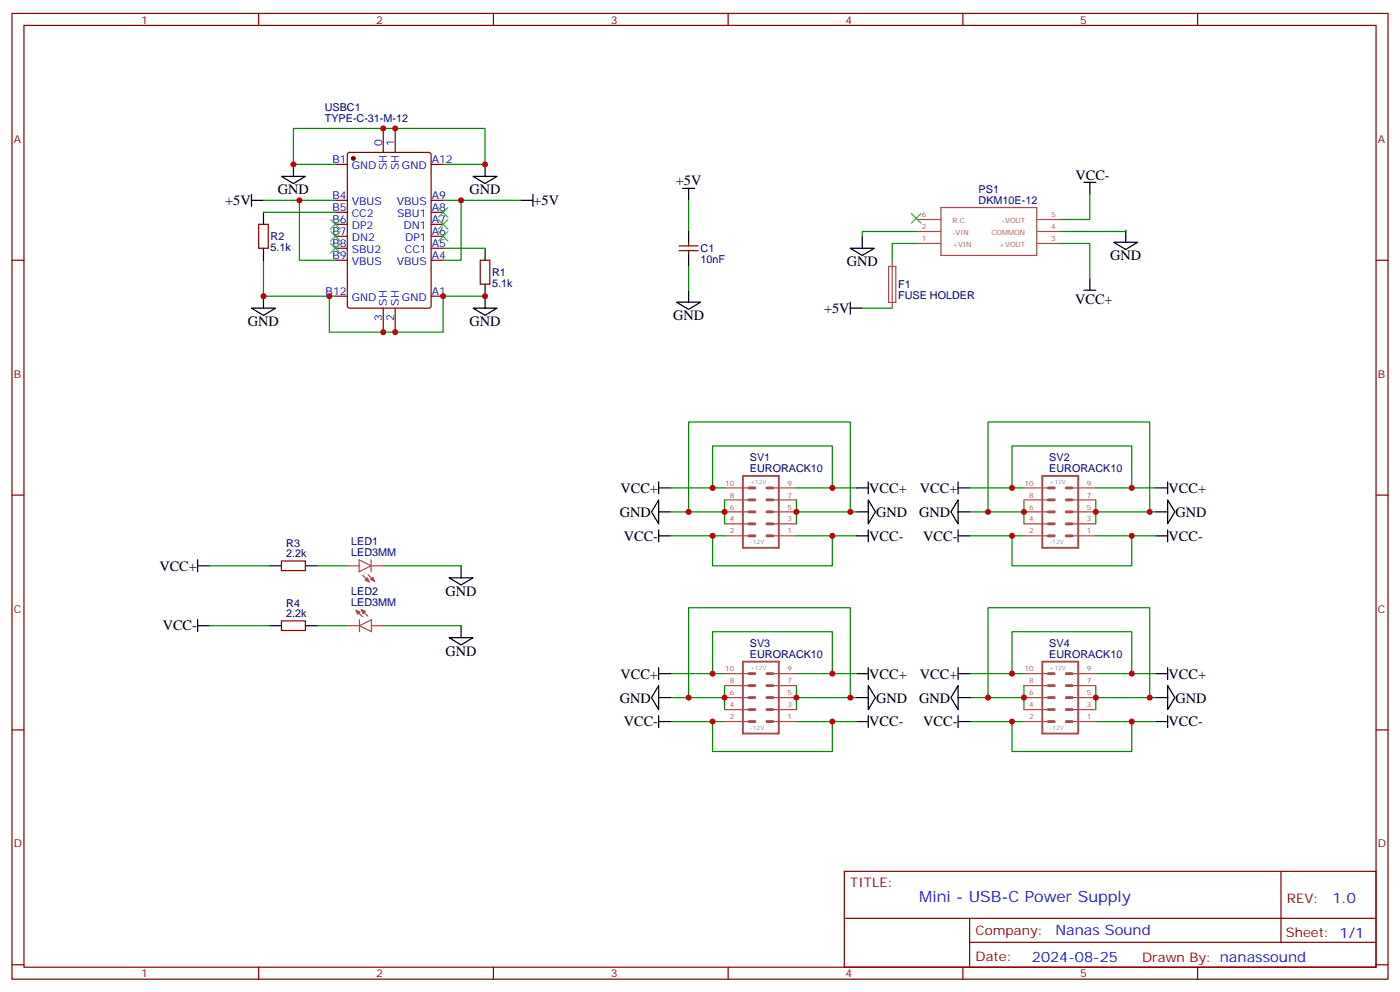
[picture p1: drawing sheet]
<svg xmlns="http://www.w3.org/2000/svg" width="412mm" height="292mm" viewBox="0 0 412 292" stroke-linecap="round" stroke-linejoin="round" font-family="sans-serif">
<g fill="none" stroke="#870000" stroke-width=".35">
<path d="M3.5 4h405.4v284.3h-405.4zM7.1 7.5h398.2v277.3h-398.2zM76.2 4v3.5M145.3 4v3.5M214.5 4v3.5M283.6 4v3.5M352.8 4v3.5M112.9 37.8v7.1M116.4 37.8v7.1M98.8 48.4h3.5M98.8 59h3.5M102.5 45.1l.5-.2h23.3l.6 .4 .1 44.7-.5 .7h-23.5l-.6-.4-.1-44.7z"/>
<path d="M127 48.4h3.5M127 59h3.5M3.5 76.6h3.6M76.2 66h2.8v7.1h-2.8zM98.8 76.6h3.5M98.8 62.5h3.5M98.8 66h3.5M98.8 69.6h3.5M98.8 73.1h3.5M127 76.6h3.5M127 62.5h3.5M127 66h3.5"/>
<path d="M127 69.6h3.5M127 73.1h3.5M141.5 76.6h2.8v7.1h-2.8zM200 73.8h5.7M200 72.4h5.7M202.8 71.3v1.1M202.8 73.8v1.1M405.3 76.6h3.6M98.8 87.2h3.5M112.9 90.7v7.1M116.4 90.7v7.1M127 87.2h3.5"/>
<path d="M3.5 145.8h3.6M405.3 145.8h3.6M82.9 165.2h7.1v2.8h-7.1zM82.9 182.8h7.1v2.8h-7.1zM3.5 214.9h3.6M405.3 214.9h3.6M248.7 256.5h156.6v28.3h-156.6zM377.3 256.6v20.8M248.7 270.4h156.5M285.6 277.4h119.6M285.6 270.4v14.1M3.5 284.1h3.6"/>
<path d="M76.2 284.8v3.5M145.3 284.8v3.5M214.5 284.8v3.5M283.6 284.8v3.5M352.8 284.8v3.5M405.3 284.1h3.6"/>
</g>
<circle cx="104.1" cy="46.6" r=".53" fill="#870000" stroke="#870000" stroke-width=".35"/>
<g fill="none" stroke="#000" stroke-width=".35">
<path d="M74.1 59h3.5M74.1 57.2v3.5M82.9 51.9h7.1l-3.6 2.1zM86.4 48.4v3.5M139.3 51.9h7.1l-3.5 2.1zM142.9 48.4v3.5M153.5 59h3.5M157 57.2v3.5M201.1 55.5h3.5M202.8 55.5v3.5M319.3 53.7h3.5M321 53.7v3.5"/>
<path d="M77.6 62.5v3.5M77.6 73.1v3.5M142.9 73.1v3.5M202.8 67.8v3.5M202.8 74.9v3.5M250.5 73.1h7l-3.5 2.1zM254 69.6v3.5M328.1 71.3h7l-3.5 2.1zM331.6 67.8v3.5M74.1 90.7h7l-3.5 2.2zM77.6 87.2v3.5M139.3 90.7h7.1l-3.5 2.2z"/>
<path d="M142.9 83.7v7M199.3 89h7.1l-3.6 2.1zM202.8 85.4v3.6M250.5 90.7h3.5M250.5 89v3.5M319.3 85.4h3.5M321 81.9v3.5M194 147.2v7l-2.1-3.5zM194 150.7h3.6M194 143.7h3.6M194 141.9v3.5M194 156v3.5"/>
<path d="M194 157.8h3.6M252.2 150.7h3.6M252.2 143.7h3.6M252.2 157.8h3.6M255.8 147.2l2.1 3.5-2.1 3.5zM255.8 141.9v3.5M255.8 156v3.5M282.2 147.2v7l-2.1-3.5zM282.2 150.7h3.6M282.2 143.7h3.6M282.2 157.8h3.6M282.2 141.9v3.5"/>
<path d="M282.2 156v3.5M340.4 150.7h3.6M340.4 143.7h3.6M340.4 157.8h3.6M344 147.2l2.1 3.5-2.1 3.5zM344 141.9v3.5M344 156v3.5M58.2 166.6h3.5M58.2 164.8v3.5M79.4 166.6h3.5M90 166.6h3.5M132.3 170.1h7l-3.5 2.1z"/>
<path d="M135.8 166.6v3.5M58.2 184.2h3.5M58.2 182.5v3.5M79.4 184.2h3.5M90 184.2h3.5M132.3 187.7h7l-3.5 2.2zM135.8 184.2v3.5M194 196.6v3.5M194 198.3h3.6M252.2 198.3h3.6M255.8 196.6v3.5M282.2 196.6v3.5"/>
<path d="M282.2 198.3h3.6M340.4 198.3h3.6M344 196.6v3.5M194 201.9v7l-2.1-3.5zM194 210.7v3.5M194 205.4h3.6M194 212.4h3.6M252.2 205.4h3.6M252.2 212.4h3.6M255.8 201.9l2.1 3.5-2.1 3.5zM255.8 210.7v3.5M282.2 201.9v7l-2.1-3.5z"/>
<path d="M282.2 210.7v3.5M282.2 205.4h3.6M282.2 212.4h3.6M340.4 205.4h3.6M340.4 212.4h3.6M344 201.9l2.1 3.5-2.1 3.5zM344 210.7v3.5"/>
</g>
<g fill="none" stroke="#008700" stroke-width=".35">
<path d="M77.6 59h21.2M88.2 59v17.6h10.6M98.8 48.4h-12.4v-10.6h56.5v10.6h-12.4M130.5 59h23M135.8 59v17.6h-5.3M202.8 59v8.8M321 57.2v7.4h-8.4M77.6 76.6v10.6h21.2M77.6 62.5h21.2M130.5 73.1h12.4M202.8 78.4v7M270.2 68.2h-16.2v1.4"/>
<path d="M270.2 71.7h-7.4v4.9M312.6 71.7h8.4v10.2M331.6 67.8v.4h-19M97 87.2v10.6h33.5v-10.6h12.4M254 90.7h8.8M197.6 143.7h15.8M197.6 157.8h15.8M197.6 150.7h15.8M202.8 150.7v-26.5h47.7v26.5M209.9 143.7v-12.4h35.3v12.4M209.9 157.8v8.8h35.3v-8.8M213.4 147.2v7"/>
<path d="M234.6 143.7h17.6M234.6 157.8h17.6M234.6 150.7h17.6M234.6 147.2v7M285.8 143.7h15.8M285.8 157.8h15.8M285.8 150.7h15.8M291 150.7v-26.5h47.7v26.5M298.1 157.8v8.8h35.3v-8.8M298.1 143.7v-12.4h35.3v12.4M301.6 147.2v7M322.8 143.7h17.6"/>
<path d="M322.8 157.8h17.6M322.8 150.7h17.6M322.8 147.2v7M61.7 166.6h17.7M93.5 166.6h8.8M112.9 166.6h22.9M61.7 184.2h17.7M93.5 184.2h8.8M112.9 184.2h22.9M197.6 198.3h15.8M209.9 198.3v-12.3h35.3v12.3M234.6 198.3h17.6"/>
<path d="M285.8 198.3h15.8M298.1 198.3v-12.3h35.3v12.3M322.8 198.3h17.6M197.6 205.4h15.8M197.6 212.4h15.8M202.8 205.4v-26.5h47.7v26.5M209.9 212.4v8.9h35.3v-8.9M213.4 201.9v7M234.6 201.9v7M234.6 205.4h17.6M234.6 212.4h17.6M285.8 205.4h15.8"/>
<path d="M285.8 212.4h15.8M291 205.4v-26.5h47.7v26.5M298.1 212.4v8.9h35.3v-8.9M301.6 201.9v7M322.8 201.9v7M322.8 205.4h17.6M322.8 212.4h17.6"/>
</g>
<g fill="none" stroke="#3c3" stroke-width=".35">
<path d="M97.4 64.6l2.8 2.9M97.4 68.2l2.8 2.8M97.4 71.7l2.8 2.8M100.2 64.6l-2.8 2.9M100.2 68.2l-2.8 2.8M100.2 71.7l-2.8 2.8M129.1 61.1l2.8 2.8M129.1 64.6l2.8 2.9M129.1 68.2l2.8 2.8M131.9 61.1l-2.8 2.8M131.9 64.6l-2.8 2.9M131.9 68.2l-2.8 2.8"/>
<path d="M268.5 62.9l2.8 2.8M271.3 62.9l-2.8 2.8"/>
</g>
<g fill="none" stroke="#a64a4a" stroke-width=".35">
<path d="M261.8 78.4h2.1v10.6h-2.1zM262.8 76.6v3.5M270.2 71.7h7M270.2 68.2h7M270.2 64.6h7M277.2 61.1h28.2v14.1h-28.2zM305.6 71.7h7M305.6 68.2h7M305.6 64.6h7M262.8 80.2v10.5M213.4 157.8h7M213.4 154.2h7"/>
<path d="M213.4 150.7h7M213.4 147.2h7M213.4 143.7h7M227.7 157.8h6.9M227.7 154.2h6.9M227.7 150.7h6.9M227.7 147.2h6.9M227.7 143.7h6.9M301.6 157.8h7M301.6 154.2h7M301.6 150.7h7M301.6 147.2h7"/>
<path d="M301.6 143.7h7M315.8 157.8h7M315.8 154.2h7M315.8 150.7h7M315.8 147.2h7M315.8 143.7h7M102.3 166.6h3.5M104.8 179.6l2 2M105.8 164.8l3.5 1.8-3.5 1.7zM106.4 179.5l2 1.9M106.8 169.4l2 1.9M108.4 169.2l2 2"/>
<path d="M109.3 164.8v3.5M109.4 166.6h3.5M102.3 184.2h3.5M105.9 184.2l3.5-1.7v3.5zM105.9 182.5v3.5M109.4 184.2h3.5M213.4 198.3h7M227.7 198.3h6.9M301.6 198.3h7M315.8 198.3h7M213.4 212.4h7M213.4 208.9h7"/>
<path d="M213.4 205.4h7M213.4 201.9h7M227.7 212.4h6.9M227.7 208.9h6.9M227.7 205.4h6.9M227.7 201.9h6.9M301.6 212.4h7M301.6 208.9h7M301.6 205.4h7M301.6 201.9h7M315.8 212.4h7M315.8 208.9h7"/>
<path d="M315.8 205.4h7M315.8 201.9h7"/>
</g>
<path d="M218.8 140.1h10.6v21.2h-10.6zM307 140.1h10.6v21.2h-10.6zM218.8 194.8h10.6v21.2h-10.6zM307 194.8h10.6v21.2h-10.6z" fill="none" stroke="#a64a4a" stroke-width=".56"/>
<g fill="none" stroke="#a64a4a" stroke-width=".85">
<path d="M220.6 143.7h1.8M220.6 147.2h1.8M220.6 150.7h1.8M220.6 154.2h1.8M220.6 157.8h1.8M225.9 143.7h1.8M225.9 147.2h1.8M225.9 150.7h1.8M225.9 154.2h1.8M225.9 157.8h1.8M308.8 143.7h1.8M308.8 147.2h1.8"/>
<path d="M308.8 150.7h1.8M308.8 154.2h1.8M308.8 157.8h1.8M314.1 143.7h1.7M314.1 147.2h1.7M314.1 150.7h1.7M314.1 154.2h1.7M314.1 157.8h1.7M220.6 198.3h1.8M225.9 198.3h1.8M308.8 198.3h1.8M314.1 198.3h1.7"/>
<path d="M220.6 201.9h1.8M220.6 205.4h1.8M220.6 208.9h1.8M220.6 212.4h1.8M225.9 201.9h1.8M225.9 205.4h1.8M225.9 208.9h1.8M225.9 212.4h1.8M308.8 201.9h1.8M308.8 205.4h1.8M308.8 208.9h1.8M308.8 212.4h1.8"/>
<path d="M314.1 201.9h1.7M314.1 205.4h1.7M314.1 208.9h1.7M314.1 212.4h1.7"/>
</g>
<g fill="#a64a4a" stroke="#a64a4a" stroke-width=".29">
<path d="M107.5 170.8l.7-.7 .6 1.2z"/>
<path d="M109.1 170.6l.7-.7 .6 1.3z"/>
<path d="M106.4 179.5l1.3 .5-.8 .7z"/>
<path d="M104.8 179.6l1.3 .6-.7 .7z"/>
</g>
<g fill="#c00">
<circle cx="97" cy="87.2" r=".88"/>
<circle cx="130.5" cy="87.2" r=".88"/>
<circle cx="142.9" cy="48.4" r=".88"/>
<circle cx="86.4" cy="48.4" r=".88"/>
<circle cx="142.9" cy="87.2" r=".88"/>
<circle cx="77.6" cy="87.2" r=".88"/>
<circle cx="112.9" cy="97.8" r=".88"/>
<circle cx="116.4" cy="97.8" r=".88"/>
<circle cx="112.9" cy="37.8" r=".88"/>
<circle cx="116.4" cy="37.8" r=".88"/>
<circle cx="88.2" cy="59" r=".88"/>
<circle cx="135.8" cy="59" r=".88"/>
<circle cx="213.4" cy="150.7" r=".88"/>
<circle cx="234.6" cy="150.7" r=".88"/>
<circle cx="245.2" cy="143.7" r=".88"/>
<circle cx="209.9" cy="143.7" r=".88"/>
<circle cx="245.2" cy="157.8" r=".88"/>
<circle cx="209.9" cy="157.8" r=".88"/>
<circle cx="202.8" cy="150.7" r=".88"/>
<circle cx="250.5" cy="150.7" r=".88"/>
<circle cx="338.7" cy="150.7" r=".88"/>
<circle cx="291" cy="150.7" r=".88"/>
<circle cx="298.1" cy="157.8" r=".88"/>
<circle cx="333.4" cy="157.8" r=".88"/>
<circle cx="298.1" cy="143.7" r=".88"/>
<circle cx="333.4" cy="143.7" r=".88"/>
<circle cx="322.8" cy="150.7" r=".88"/>
<circle cx="301.6" cy="150.7" r=".88"/>
<circle cx="250.5" cy="205.4" r=".88"/>
<circle cx="202.8" cy="205.4" r=".88"/>
<circle cx="209.9" cy="212.4" r=".88"/>
<circle cx="245.2" cy="212.4" r=".88"/>
<circle cx="209.9" cy="198.3" r=".88"/>
<circle cx="245.2" cy="198.3" r=".88"/>
<circle cx="234.6" cy="205.4" r=".88"/>
<circle cx="213.4" cy="205.4" r=".88"/>
<circle cx="338.7" cy="205.4" r=".88"/>
<circle cx="291" cy="205.4" r=".88"/>
<circle cx="298.1" cy="212.4" r=".88"/>
<circle cx="333.4" cy="212.4" r=".88"/>
<circle cx="298.1" cy="198.3" r=".88"/>
<circle cx="333.4" cy="198.3" r=".88"/>
<circle cx="322.8" cy="205.4" r=".88"/>
<circle cx="301.6" cy="205.4" r=".88"/>
</g>
<text font-size="4.6" fill="#00f" x="270.8" y="265.6">Mini - USB-C Power Supply</text>
<g font-size="4.2">
<text x="316.8" y="53">VCC-</text>
<text x="81.8" y="57.2">GND</text>
<text x="138.3" y="57.2">GND</text>
<text x="199.1" y="54.3">+5V</text>
<text x="66.3" y="60.5">+5V</text>
<text x="157.2" y="60.5">+5V</text>
<text x="327" y="76.6">GND</text>
<text x="249.4" y="78.4">GND</text>
<text x="316.7" y="89.4">VCC+</text>
<text x="198.3" y="94.3">GND</text>
<text x="242.7" y="92.2">+5V</text>
<text x="73" y="96">GND</text>
<text x="138.3" y="96">GND</text>
<text x="182.8" y="145.1">VCC+</text>
<text x="256" y="145.1">VCC+</text>
<text x="271" y="145.1">VCC+</text>
<text x="344.2" y="145.1">VCC+</text>
<text x="182.6" y="152.2">GND</text>
<text x="258.1" y="152.2">GND</text>
<text x="270.8" y="152.2">GND</text>
<text x="346.3" y="152.2">GND</text>
<text x="183.7" y="159.2">VCC-</text>
<text x="256" y="159.2">VCC-</text>
<text x="271.9" y="159.2">VCC-</text>
<text x="344.2" y="159.2">VCC-</text>
<text x="46.9" y="168">VCC+</text>
<text x="131.2" y="175.4">GND</text>
<text x="47.9" y="185.6">VCC-</text>
<text x="131.2" y="193">GND</text>
<text x="182.8" y="199.8">VCC+</text>
<text x="256" y="199.8">VCC+</text>
<text x="271" y="199.8">VCC+</text>
<text x="344.2" y="199.8">VCC+</text>
<text x="182.6" y="206.9">GND</text>
<text x="258.1" y="206.9">GND</text>
<text x="270.8" y="206.9">GND</text>
<text x="346.3" y="206.9">GND</text>
<text x="183.7" y="213.9">VCC-</text>
<text x="256" y="213.9">VCC-</text>
<text x="271.9" y="213.9">VCC-</text>
<text x="344.2" y="213.9">VCC-</text>
</g>
<g font-size="4.2" fill="#00f">
<text x="392.5" y="265.8">1.0</text>
<text x="310.9" y="275.4">Nanas Sound</text>
<text x="304" y="283.2">2024-08-25</text>
</g>
<g font-size="3.9" fill="#800">
<text x="250.5" y="261.1">TITLE:</text>
<text x="379.1" y="265.8">REV:</text>
<text x="287.4" y="275.3">Company:</text>
<text x="378.7" y="275.9">Sheet: 1/1</text>
<text x="287.4" y="283">Date:</text>
<text x="336.4" y="283.1">Drawn By: nanassound</text>
</g>
<g font-size="3.2" fill="#800">
<text x="41.6" y="6.9">1</text>
<text x="110.8" y="6.9">2</text>
<text x="179.9" y="6.9">3</text>
<text x="249.1" y="6.9">4</text>
<text x="318.2" y="6.9">5</text>
<text x="4.1" y="42.1">A</text>
<text x="405.9" y="42.1">A</text>
<text x="4.1" y="111.2">B</text>
<text x="405.9" y="111.2">B</text>
<text x="4.1" y="180.3">C</text>
<text x="405.9" y="180.3">C</text>
<text x="4.1" y="249.5">D</text>
<text x="405.9" y="249.5">D</text>
<text x="41.6" y="287.8">1</text>
<text x="110.8" y="287.8">2</text>
<text x="179.9" y="287.8">3</text>
<text x="249.1" y="287.8">4</text>
<text x="318.2" y="287.8">5</text>
</g>
<g font-size="3.2" fill="#000080">
<text x="95.7" y="32.8">USBC1</text>
<text x="95.7" y="36.1">TYPE-C-31-M-12</text>
<text x="288.3" y="56.9">PS1</text>
<text x="288.3" y="60">DKM10E-12</text>
<text x="79.7" y="70.7">R2</text>
<text x="79.7" y="73.9">5.1k</text>
<text x="206.4" y="77.4">10nF</text>
<text x="206.4" y="74.2">C1</text>
<text x="145" y="81.3">R1</text>
<text x="145" y="84.5">5.1k</text>
<text x="264.6" y="88">FUSE HOLDER</text>
<text x="264.6" y="84.8">F1</text>
<text x="220.9" y="135.9">SV1</text>
<text x="309.1" y="135.9">SV2</text>
<text x="220.9" y="139.1">EURORACK10</text>
<text x="309.1" y="139.1">EURORACK10</text>
<text x="84.3" y="161.1">R3</text>
<text x="103.5" y="160.6">LED1</text>
<text x="84.3" y="164.1">2.2k</text>
<text x="103.5" y="163.8">LED3MM</text>
<text x="84.3" y="178.7">R4</text>
<text x="103.5" y="178.4">LED3MM</text>
<text x="103.5" y="175.2">LED2</text>
<text x="84.3" y="181.8">2.2k</text>
<text x="220.9" y="190.5">SV3</text>
<text x="309.1" y="190.5">SV4</text>
<text x="220.9" y="193.7">EURORACK10</text>
<text x="309.1" y="193.7">EURORACK10</text>
</g>
<g font-size="3.2" fill="#00f">
<text x="112.5" y="43.1" transform="rotate(-90 112.5 43.1)">0</text>
<text x="116.1" y="43.1" transform="rotate(-90 116.1 43.1)">1</text>
<text x="97.9" y="48">B1</text>
<text x="103.6" y="49.8">GND</text>
<text x="113.9" y="50.1" transform="rotate(-90 113.9 50.1)">SH</text>
<text x="117.5" y="50.1" transform="rotate(-90 117.5 50.1)">SH</text>
<text x="118.4" y="49.8">GND</text>
<text x="127.2" y="48">A12</text>
<text x="97.9" y="58.6">B4</text>
<text x="127.2" y="58.6">A9</text>
<text x="97.9" y="62.2">B5</text>
<text x="97.9" y="65.7">B6</text>
<text x="103.6" y="60.4">VBUS</text>
<text x="103.6" y="63.9">CC2</text>
<text x="116.9" y="60.4">VBUS</text>
<text x="117" y="63.9">SBU1</text>
<text x="127.2" y="65.7">A7</text>
<text x="127.2" y="62.2">A8</text>
<text x="97.9" y="69.2">B7</text>
<text x="103.6" y="67.5">DP2</text>
<text x="103.6" y="71">DN2</text>
<text x="118.9" y="67.5">DN1</text>
<text x="119.3" y="71">DP1</text>
<text x="127.2" y="69.2">A6</text>
<text x="97.9" y="72.7">B8</text>
<text x="97.9" y="76.3">B9</text>
<text x="103.6" y="74.5">SBU2</text>
<text x="119.2" y="74.5">CC1</text>
<text x="127.2" y="76.3">A4</text>
<text x="127.2" y="72.7">A5</text>
<text x="103.6" y="78">VBUS</text>
<text x="116.9" y="78">VBUS</text>
<text x="95.9" y="86.9">B12</text>
<text x="103.6" y="88.6">GND</text>
<text x="118.4" y="88.6">GND</text>
<text x="127.2" y="86.9">A1</text>
<text x="112.5" y="94.5" transform="rotate(-90 112.5 94.5)">3</text>
<text x="113.9" y="90" transform="rotate(-90 113.9 90)">SH</text>
<text x="116.1" y="94.5" transform="rotate(-90 116.1 94.5)">2</text>
<text x="117.5" y="90" transform="rotate(-90 117.5 90)">SH</text>
</g>
<g font-size="2.1" fill="#a54b4b">
<text x="271.6" y="63.9">6</text>
<text x="280.5" y="65.7">R.C.</text>
<text x="295.1" y="65.7">-VOUT</text>
<text x="309.7" y="63.9">5</text>
<text x="271.6" y="71">1</text>
<text x="271.6" y="67.5">2</text>
<text x="280.5" y="69.2">-VIN</text>
<text x="292.1" y="69.2">COMMON</text>
<text x="309.7" y="71">3</text>
<text x="309.7" y="67.5">4</text>
<text x="280.5" y="72.7">+VIN</text>
<text x="294.3" y="72.7">+VOUT</text>
<text x="213.6" y="143">10</text>
<text x="231.9" y="143">9</text>
<text x="301.8" y="143">10</text>
<text x="320.1" y="143">9</text>
<text x="215" y="146.5">8</text>
<text x="231.9" y="146.5">7</text>
<text x="303.2" y="146.5">8</text>
<text x="320.1" y="146.5">7</text>
<text x="215" y="153.5">4</text>
<text x="215" y="150">6</text>
<text x="231.9" y="153.5">3</text>
<text x="231.9" y="150">5</text>
<text x="303.2" y="153.5">4</text>
<text x="303.2" y="150">6</text>
<text x="320.1" y="153.5">3</text>
<text x="320.1" y="150">5</text>
<text x="215" y="157.1">2</text>
<text x="231.9" y="157.1">1</text>
<text x="303.2" y="157.1">2</text>
<text x="320.1" y="157.1">1</text>
<text x="213.6" y="197.6">10</text>
<text x="231.9" y="197.6">9</text>
<text x="301.8" y="197.6">10</text>
<text x="320.1" y="197.6">9</text>
<text x="215" y="201.2">8</text>
<text x="231.9" y="201.2">7</text>
<text x="303.2" y="201.2">8</text>
<text x="320.1" y="201.2">7</text>
<text x="215" y="208.2">4</text>
<text x="215" y="204.7">6</text>
<text x="231.9" y="208.2">3</text>
<text x="231.9" y="204.7">5</text>
<text x="303.2" y="208.2">4</text>
<text x="303.2" y="204.7">6</text>
<text x="320.1" y="208.2">3</text>
<text x="320.1" y="204.7">5</text>
<text x="215" y="211.7">2</text>
<text x="231.9" y="211.7">1</text>
<text x="303.2" y="211.7">2</text>
<text x="320.1" y="211.7">1</text>
</g>
<g font-size="1.8" fill="#838383">
<text x="221" y="142.6">+12V</text>
<text x="309.1" y="142.6">+12V</text>
<text x="221" y="160.2">-12V</text>
<text x="309.1" y="160.2">-12V</text>
<text x="221" y="197.3">+12V</text>
<text x="309.1" y="197.3">+12V</text>
<text x="221" y="214.9">-12V</text>
<text x="309.1" y="214.9">-12V</text>
</g>
</svg>
